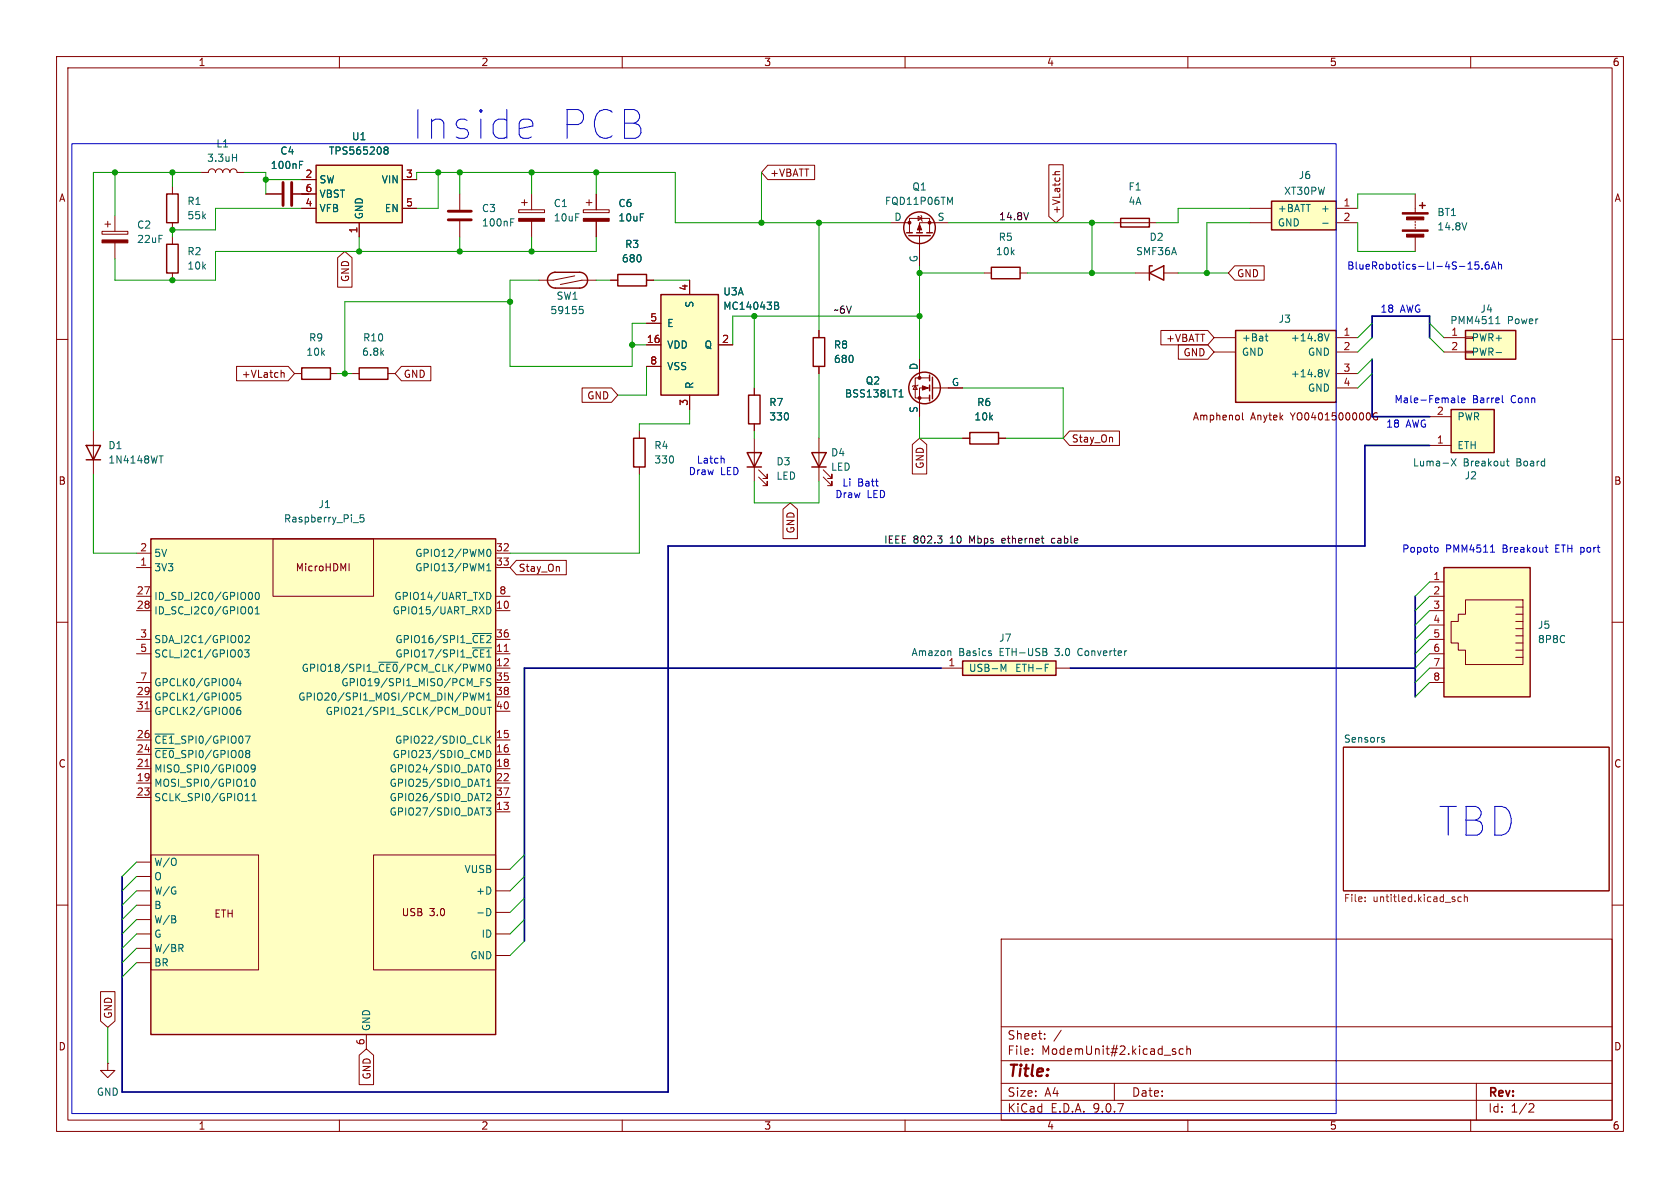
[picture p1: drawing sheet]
<svg xmlns="http://www.w3.org/2000/svg" width="297mm" height="210mm" viewBox="0 0 297 210" stroke-linecap="round" stroke-linejoin="round" font-family="sans-serif">
<g fill="none" stroke="#840000" stroke-width=".18">
<path d="M10 10h277v190h-277zM12 12h273v186h-273zM60 10v2M110 10v2M160 10v2M210 10v2M260 10v2M10 60h2M285 60h2M10 110h2M285 110h2M237.5 132.1h47v25.4h-47z"/>
<path d="M10 160h2M177 166h108v32h-108zM285 160h2M60 198v2M110 198v2M160 198v2M177 194.5h108M177 191.5h108M177 187.5h108M177 181.5h108M182.5 186.3v.1M182.5 185.5v.1"/>
<path d="M184.7 183.6v.1M184.7 182.8v.1M187.6 182.1l-1.3 2M197 191.5v3M207.5 185.9l.3 .1 .1 .2-.2 .2h-.3M207.5 185.4l.3 .1M209.2 185.5l-.5-.1-.2 .3v.4l.1 .2h.6M209.8 185.5l.2-.1 .4 .1 .1 .9M209.8 184.9v1.5M210 198v2M260 198v2M261 191.5v6.5"/>
<path d="M270.5 195.1l.5 .1 .2 .3-1 1.1h1"/>
</g>
<path d="M244.4 130.8h.3l.1 .2-.2 .2h-.2M244.4 130.4h.3" fill="none" stroke="#006464" stroke-width=".18"/>
<path d="M241.3 159.3v.1M241.3 158.6v.1M258.3 158.6l-.3-.1-.3 .3 .1 .5h.5M258.9 158.7l.2-.2 .3 .1v.8M258.9 158.1v1.3" fill="none" stroke="#725600" stroke-width=".18"/>
<path d="M170.2 116.8h16.5v2.6h-16.5z" fill="#ffffc2"/>
<path d="M98 48.1h4.5a1.4 1.4 0 0 1 1.4 1.4 1.4 1.4 0 0 1-1.4 1.4h-4.3a1.4 1.4 0 0 1-1.4-1.4 1.4 1.4 0 0 1 1.4-1.4M170.2 116.8h16.5v2.6h-16.5z" fill="none" stroke="#840000" stroke-width=".25"/>
<path d="M101.6 48.8l-3.8 .7h-2.6M105.4 49.5h-2.5l-3.8 .8M166.4 118.1h3.8M186.7 118.1h2.5M19 188v1.2h1.3l-1.3 1.3-1.2-1.3h1.2M19 188h.1" fill="none" stroke="#840000" stroke-width=".18"/>
<path d="M102.4 54.2h.7M102.6 54.7h.3l.2 .2v.4l-.5 .1M167.9 115l.2 .2v.7M175.1 115.5l.2 .2-.2 .2M175.1 115l.1 .1M177 117.4l.4 .9 .4-.9v1.3M184.8 118h.4M184.8 117.4h.6" fill="none" stroke="#006464" stroke-width=".18"/>
<path d="M26.7 95.3h60.9v87.6h-60.9z" fill="#ffffc2"/>
<g fill="none" stroke="#840000" stroke-width=".18">
<path d="M81.3 34.3v2.8M81.3 39.1v2.8M91.7 37.1h4.6v.5h-4.6zM92.2 35.8h1M92.7 35.3v1M94 34.3v2.8M94 39.1v2.8M196.8 39.4h7.7M107.9 49.5h1.3M114.3 49.5h1.3M174 48.3h1.3M180.3 48.3h1.3"/>
<path d="M200.7 48.3h2.5M205.7 48.3h2.6M16.5 76.2v7.6M170.2 77.5h1.2M176.5 77.5h1.3M24.1 97.8h2.6M48.3 95.3h17.7v10.1h-17.7zM61.7 99.6v1.3M87.6 97.8h2.6M24.1 100.3h2.6M24.1 105.4h2.6M24.1 108h2.6"/>
<path d="M24.1 113h2.6M24.1 115.6h2.6M60.7 100.5l.4-.9v1.3M87.6 100.3h2.6M87.6 105.4h2.6M87.6 108h2.6M87.6 113h2.6M87.6 115.6h2.6M87.6 118.1h2.6M24.1 120.7h2.6M24.1 123.2h2.6M24.1 125.7h2.6"/>
<path d="M24.1 130.8h2.6M24.1 133.4h2.6M24.1 135.9h2.6M24.1 138.4h2.6M87.6 120.7h2.6M87.6 123.2h2.6M87.6 125.7h2.6M87.6 130.8h2.6M87.6 133.4h2.6M87.6 135.9h2.6M87.6 138.4h2.6M24.1 141h2.6"/>
<path d="M24.1 157.5h2.6M24.1 152.4h2.6M24.1 154.9h2.6M26.7 151.1h19v20.4h-19zM66 151.1h21.6v20.4h-21.6zM87.6 141h2.6M87.6 143.5h2.6M87.6 153.7h2.6M87.6 157.5h2.6M24.1 165.1h2.6M24.1 160h2.6M24.1 162.6h2.6"/>
<path d="M24.1 167.6h2.6M24.1 170.2h2.6M74.5 161.3v.4M78.3 160.6a.79 .79 0 0 1 0 1.3M87.6 161.3h2.6M87.6 165.1h2.6M87.6 168.9h2.6M64.8 182.9v2.5"/>
</g>
<path d="M198.1 38.6h5.1v1.5h-5.1zM109.2 48.5h5.1v2h-5.1zM175.3 47.2h5v2.1h-5zM203.2 48.3l2.5-1.3v2.5zM203.7 47h-.5v2.5M15.2 78.7h2.6l-1.3 2.6zM171.4 76.5h5.1v2h-5.1zM15.2 81.3h2.6M26.7 95.3h60.9v87.6h-60.9z" fill="none" stroke="#840000" stroke-width=".25"/>
<g fill="none" stroke="#006464" stroke-width=".18">
<path d="M90.3 39.3h.4M90.3 38.7h.6M28.1 80.6h.7M62.4 92.4h1M64.3 91h-.6l-.1 .6 .2-.1h.4l.2 .2-.1 .5-.2 .1-.5-.1M86.2 97.2l.2-.1a.68 .68 0 0 1 .4 .6 .68 .68 0 0 1-.4 .7l-.2-.2-.1-.3zM42.2 119.9l-.3 .9h.7M42.8 115.1v.8M43.2 114.9h.8l-.4 .5 .4 .1v.5l-.2 .1-.6-.1M43.4 112.5l.4-.2 .3 .4-.8 .9h.8M44.2 107.3a.68 .68 0 0 1 .5 .6 .68 .68 0 0 1-.5 .6M44.5 104.8l.1 .4-.1 .7"/>
<path d="M45.1 108.5h.7M45.1 107.6l.4-.3v1.2M45.2 104.8l.2-.1a.68 .68 0 0 1 .5 .7 .68 .68 0 0 1-.5 .6l-.2-.1-.1-.4zM66.9 117.1h3.4M83.5 112h3.4M83.5 114.5h3.4M85.6 120h-.6v1.2M86.1 107.3a.64 .64 0 0 1 .7 .6 .64 .64 0 0 1-.7 .6M86.1 100.9h.7M86.1 100l.3-.4v1.3M86.2 117.5l.2-.1a.68 .68 0 0 1 .4 .7 .68 .68 0 0 1-.4 .6l-.2-.1-.1-.4zM86.4 104.7a.68 .68 0 0 1 .4 .7 .68 .68 0 0 1-.4 .6"/>
<path d="M27.4 129.8h3.4M27.4 132.3h3.4M42.5 125l-.4 .1a.86 .86 0 0 0 0 1.2l.4-.1 .1-.4-.3-.3h-.2l-.2 .3M42.5 120.4v.8M42.5 122.5h-.6v.6l.1-.1h.5l.1 .2-.1 .4-.2 .2-.4-.2M44.5 137.9l.2-.2a.68 .68 0 0 1 .4 .7 .68 .68 0 0 1-.4 .6l-.2-.1-.1-.4zM45.1 135.7l-.2 .3h-.3l-.2-.3 .1-.4 .4-.1 .2 .1a.84 .84 0 0 1-.3 1.2h-.3M83.1 122.5l.3 1.3 .2-.9 .3 .9 .3-1.3M83.8 121.4h.9M84.7 123.8v-1.3l.4 .9 .4-.9v1.3M85 120.6h.4M85 125v1.1l.3 .2 .3-.1 .2-.1v-1.1"/>
<path d="M86.1 132.7a.64 .64 0 0 1 .7 .6 .64 .64 0 0 1-.7 .6M86.1 130.1v1.3M86.1 122.9l.3-.4v1.3M86.1 138.1l.3-.4v1.3M86.1 123.8h.7M86.1 139h.7M86.2 135.3l.2-.1a.68 .68 0 0 1 .4 .6 .68 .68 0 0 1-.4 .7l-.2-.2-.1-.3zM86.2 125h.7M86.2 130.7l.6 .7M86.5 125v1.3M86.8 130.1l-.7 .7M86.8 120h-.5l-.2 .1v.3l.6 .3 .1 .3-.3 .2h-.4"/>
<path d="M43.4 141.5h.7M44.6 141.5h.7M44.6 140.6l.3-.3v1.2M86 142.8h.8l-.4 .5 .3 .1v.6l-.2 .1-.5-.1M86.1 140.4l.4-.1 .3 .3-.8 .9h.8M31 162.6v.4M31.9 167.6l.5 .6M32.3 167.1v.4M86.4 160.6a.68 .68 0 0 1 .4 .6 .68 .68 0 0 1-.4 .7"/>
</g>
<path d="M89.1 115.2h.8M25.6 125.3h.8M25.6 135.5h.8" fill="none" stroke="#a90000" stroke-width=".18"/>
<path d="M79.2 37.3h4.1M79.2 38.9h4.1" fill="none" stroke="#840000" stroke-width=".51"/>
<path d="M91.7 38.6h4.6v.5h-4.6z" fill="#840000" stroke="#840000" stroke-width=".18"/>
<path d="M116.8 52.1h10.2v17.8h-10.2z" fill="#ffffc2"/>
<path d="M29.5 34.3h2v5.1h-2zM29.5 43.2h2v5.1h-2zM116.8 52.1h10.2v17.8h-10.2z" fill="none" stroke="#840000" stroke-width=".25"/>
<path d="M30.5 33v1.3M30.5 39.4v1.2M30.5 41.9v1.3M30.5 48.3v1.2M114.3 57.2h2.5M121.9 49.5v2.6M114.3 61h2.5M114.3 64.8h2.5M121.9 69.9v2.5M127 61h2.5" fill="none" stroke="#840000" stroke-width=".18"/>
<path d="M136.9 53.4l.6 .1 .1 .3-.2 .2M136.9 54h.5M137.4 54l.3 .3-.1 .3-.7 .1" fill="none" stroke="#006464" stroke-width=".18"/>
<path d="M255.3 100.3h15.2v22.9h-15.2z" fill="#ffffc2"/>
<g fill="none" stroke="#840000" stroke-width=".18">
<path d="M18.5 39.6h1.1M19 39.1v1M20.3 38.1v2.8M18 40.9h4.6v.5h-4.6zM20.3 42.9v2.8M113 76.2v1.3M113 82.6v1.2M252.7 118.1h2.6M252.7 115.6h2.6M252.7 113h2.6M252.7 110.5h2.6M252.7 108h2.6"/>
<path d="M252.7 105.4h2.6M252.7 102.9h2.6M259.1 106h10.1v11.5h-10.1v-2.6h-1.3v-1.2h-1.3v-3.8h1.3v-1.3h1.3zM268 112.4h1.2M268 111.1h1.2M268 109.9h1.2M268 108.6h1.2M268 107.3h1.2M268 113.7h1.2M268 116.2h1.2M268 114.9h1.2M252.7 120.7h2.6"/>
</g>
<path d="M112 77.5h2v5.1h-2zM255.3 100.3h15.2v22.9h-15.2z" fill="none" stroke="#840000" stroke-width=".25"/>
<path d="M18 42.4h4.6v.5h-4.6z" fill="#840000" stroke="#840000" stroke-width=".18"/>
<path d="M259.1 58.4h8.9v5.1h-8.9z" fill="#ffffc2"/>
<path d="M259.1 58.4h8.9v5.1h-8.9z" fill="none" stroke="#840000" stroke-width=".25"/>
<path d="M255.3 59.7h3.8M259.1 59.6h1.2v.2h-1.2zM255.3 62.2h3.8M259.1 62.1h1.2v.3h-1.2z" fill="none" stroke="#840000" stroke-width=".18"/>
<path d="M264.4 57.2h.8M264.6 56.3l.2-.3v1.2M264.5 62.3h1" fill="none" stroke="#006464" stroke-width=".18"/>
<path d="M55.9 29.2h15.2v10.2h-15.2z" fill="#ffffc2"/>
<path d="M55.9 29.2h15.2v10.2h-15.2zM132.1 80h2.5l-1.3 2.6zM132.1 82.6h2.5M143.5 80h2.5l-1.2 2.6zM143.5 82.6h2.5" fill="none" stroke="#840000" stroke-width=".25"/>
<path d="M53.3 31.8h2.6M53.3 36.8h2.6M53.3 34.3h2.6M63.5 39.4v2.5M71.1 31.8h2.6M71.1 36.8h2.6M133.3 77.5v7.6M144.8 77.5v7.6M134.1 84.3l1.5 1.6v-.8v.8h-.7M134.1 83.1l1.5 1.5v-.8v.8h-.7M145.5 84.3l1.6 1.6v-.8v.8h-.8M145.5 83.1l1.6 1.5v-.8v.8h-.8" fill="none" stroke="#840000" stroke-width=".18"/>
<path d="M67.9 26.3l.2 .2M67.9 26.2l.2-.2h.4l.1 .3-.2 .2M68.1 26.5h.3M68.1 26.5l-.2 .3M68.4 26.5l.2 .3-.1 .3-.4 .1-.2-.2" fill="none" stroke="#006464" stroke-width=".18"/>
<path d="M256.5 72.4h7.7v7.6h-7.7z" fill="#ffffc2"/>
<g fill="none" stroke="#840000" stroke-width=".25">
<path d="M143.8 59.7h2v5.1h-2zM160.3 41.1h1M160.7 41.7h3.8M162.1 41.1h1M163.8 41.1h1M53.3 65h5.1v2.1h-5.1zM63.5 65h5.1v2.1h-5.1zM132.3 69.9h2.1v5h-2.1zM164.3 66.3v1M164.3 68.1v1M164.3 69.9v1M164.8 66.7v3.8"/>
<path d="M256.5 72.4h7.7v7.6h-7.7z"/>
<circle cx="162.6" cy="40.3" r="2.79"/>
<circle cx="163.4" cy="68.6" r="2.79"/>
</g>
<g fill="none" stroke="#840000" stroke-width=".18">
<path d="M157.5 39.4h3.3M162.3 38.2l.6 .4-.6 .4zM162.8 38.1l.1 .1v.8l.2 .1M167.6 39.4h-5v1.7M144.8 58.4v1.3M160.8 41.1v-2.5h3.5v2.5M162.6 41.7v5.3M52.1 66h1.2M58.4 66h1.3M62.2 66h1.3M68.6 66h1.2M133.3 68.6v1.3"/>
<path d="M133.3 74.9v1.3M144.8 64.8v1.2M161.8 68.2l.4 .6h-.8zM162.3 68.1l-.1 .1h-.8l-.1 .1M162.6 63.5v3.3M164.3 66.8h-2.5v3.6h2.5M164.3 68.6h-1.7v5.1M164.8 68.6h5.4M252.7 78.7h3.8M252.7 73.7h3.8"/>
</g>
<path d="M167.9 35.8l.5-.9v1.2M158.9 70.2h.8M159.1 69.2l.2-.3v1.3M256.6 81.1l.8 1.3M257.4 81.1l-.8 1.3M266.3 81.5h.5M266.5 81.1v1.1l.3 .2" fill="none" stroke="#006464" stroke-width=".18"/>
<g fill="#840000" stroke="#840000" stroke-width=".18">
<path d="M163.1 68.2l1 .4-1 .4z"/>
<path d="M162.6 39.6l.3 1h-.7z"/>
<circle cx="162.6" cy="66.8" r=".25"/>
<circle cx="162.6" cy="70.4" r=".25"/>
<circle cx="160.8" cy="39.4" r=".25"/>
<circle cx="164.3" cy="39.4" r=".25"/>
</g>
<path d="M218.4 58.4h17.8v12.7h-17.8z" fill="#ffffc2"/>
<path d="M218.4 58.4h17.8v12.7h-17.8z" fill="none" stroke="#840000" stroke-width=".25"/>
<path d="M214.6 59.7h3.8M236.2 59.7h3.8M214.6 62.2h3.8M219.6 73v1.1l.2 .1M236.2 62.2h3.8M236.2 66h3.8M236.2 68.6h3.8M243.5 73a.59 .59 0 0 0-.8 .6 .59 .59 0 0 0 .8 .6v-.5h-.2" fill="none" stroke="#840000" stroke-width=".18"/>
<path d="M223.7 59.4h.5M223.8 59v1.1l.4 .2M234.1 59l.5 1.3 .4-1.3M234.1 65.3l.5 1.3 .4-1.3" fill="none" stroke="#006464" stroke-width=".18"/>
<path d="M224.8 35.6h11.4v5h-11.4z" fill="#ffffc2"/>
<path d="M224.8 35.6h11.4v5h-11.4zM251 36.3h1M251.5 35.8v1" fill="none" stroke="#840000" stroke-width=".25"/>
<g fill="none" stroke="#840000" stroke-width=".18">
<path d="M35.6 30.5h1.2a.64 .64 0 0 1 .7-.7 .64 .64 0 0 1 .6 .7 .64 .64 0 0 1 .6-.7 .64 .64 0 0 1 .7 .7 .64 .64 0 0 1 .6-.7 .64 .64 0 0 1 .6 .7 .64 .64 0 0 1 .7-.7 .64 .64 0 0 1 .6 .7h1.3M47 34.3h2.8M51.8 34.3h4.1M53.3 36.8h2.6M53.3 31.8h2.6M63.5 39.4v2.5M71.1 36.8h2.6M71.1 31.8h2.6M103.1 37.1h4.6v.5h-4.6zM103.6 35.8h1M104.1 35.3v1M105.4 34.3v2.8"/>
<path d="M105.4 39.1v2.8M135.7 29.2h8.3v2.6h-8.3l-1.1-1.3zM185.4 29.1h2.6v9.2l-1.3 1.1-1.3-1.1zM186.1 30.9h1.3M187.4 30.3l-.8 .1-.1 .3 .1 .2M221 36.8h3.8M221 39.4h3.8M236.2 36.8h3.8M236.2 39.4h3.8M250.2 34.3v3.3M250.2 39.1v.3M250.2 39.6v.3"/>
<path d="M59.7 45.6l1.3-1.1 1.2 1.1v5.2h-2.5zM107.9 49.5h1.3M114.3 49.5h1.3M114.3 57.2h2.5M121.9 49.5v2.6M144.8 58.4v1.3M205.2 58.4h8.3l1.1 1.3-1.1 1.3h-8.3zM218.3 47h5.2v2.5h-5.2l-1.1-1.2zM250.2 40.1v.3M250.2 41.9v2.6M41.8 64.8h9.2l1.1 1.2-1.1 1.3h-9.2zM49.7 65.4v1.3"/>
<path d="M49.7 66l.2-.1h.3v.8M71 64.8h5.2v2.5h-5.2l-1.2-1.3zM102.9 68.6h5.2l1.1 1.3-1.1 1.2h-5.2zM114.3 61h2.5M114.3 64.8h2.5M121.9 69.9v2.5M127 61h2.5M133.3 68.6v1.3M133.3 74.9v1.3M144.8 64.8v1.2M161.3 78.6l1.3-1.1 1.2 1.1v5.2h-2.5zM162.6 63.5v2.5"/>
<path d="M162.6 71.1v2.6M167.6 68.6h2.6M170.2 77.5h1.2M176.5 77.5h1.3M189.1 76.2h8.8v2.5h-8.8l-1.1-1.2zM208.3 61h5.2l1.1 1.2-1.1 1.3h-5.2zM91.3 99.1h8.8v2.5h-8.8l-1.1-1.3zM138.4 90l1.3-1.1 1.3 1.1v5.2h-2.6zM17.8 175.3h2.5v5.2l-1.3 1.1-1.2-1.1zM63.5 186.5l1.3-1.1 1.2 1.1v5.2h-2.5z"/>
</g>
<g fill="none" stroke="#006464" stroke-width=".18">
<path d="M41.1 27.9h.7M41.8 27.2v1.3M52.9 29.1h.5M52.9 28.5h.7M67.9 26.3l.2 .2M67.9 26.2l.2-.2h.4l.1 .3-.2 .2M68.1 26.5h.3M68.1 26.5l-.2 .3M68.4 26.5l.2 .3-.1 .3-.4 .1-.2-.2M233.8 39.5h1M259.3 39.4l-.4 1.2M136.9 53.4l.6 .1 .1 .3-.2 .2"/>
<path d="M136.9 54h.5M137.4 54l.3 .3-.1 .3-.7 .1M158.9 70.2h.8M159.1 69.2l.2-.3v1.3"/>
</g>
<g fill="#840000" stroke="#840000" stroke-width=".18">
<path d="M103.1 38.6h4.6v.5h-4.6z"/>
<path d="M247.9 37.6h4.6v.2h-4.6z"/>
<path d="M247.9 40.6h4.6v.3h-4.6z"/>
<path d="M248.7 38.4h3v.5h-3z"/>
<path d="M248.7 41.4h3v.5h-3z"/>
</g>
<path d="M50 32.3v4M51.6 32.3v4" fill="none" stroke="#840000" stroke-width=".51"/>
<path d="M181.8 37.6l-.4 1.3M165.7 94.7h.8l-.4 .5M166.4 95.3l.1 .2-.1 .4M186.1 95.2l-.2 .2v.4l.2 .2" fill="none" stroke="#0f0f0f" stroke-width=".18"/>
<path d="M242.6 59.7v-3.8h10.1v3.8M242.6 63.5v10.2h10.1M252.7 78.7h-11.4v17.8h-123.2v96.5h-96.5v-38.1M166.4 118.1h-73.7v48.3M189.2 118.1h61M250.2 105.4v17.8" fill="none" stroke="#000084" stroke-width=".3"/>
<g fill="none" stroke="#009600" stroke-width=".18">
<path d="M20.3 30.5v7.6M30.5 30.5v2.5M35.6 30.5h-19.1v45.7M43.2 30.5h3.8v3.8M47 31.8h6.3M53.3 34.3h1.3M53.3 36.8h-15.2v3.8h-7.6v1.3M73.7 31.8v-1.3h45.7v8.9h38.1M77.5 30.5v6.3h-3.8M81.3 30.5v3.8M94 30.5v3.8M105.4 30.5v3.8"/>
<path d="M134.6 30.5v8.9M144.8 39.4v19M167.6 39.4h29.2M193 39.4v8.9M221 36.8h-12.7v2.6h-3.8M221 39.4h-7.6v8.9M240 39.4v5.1h10.2M250.2 34.3h-10.2v2.5M63.5 41.9v2.6M81.3 41.9v2.6M90.2 53.3h-29.2v12.7M94 41.9v2.6"/>
<path d="M95.2 49.5h-5v15.3h21.6v-7.6h2.5M105.4 41.9v2.6h-67.3v5h-17.8v-3.8M105.4 49.5h2.5M115.6 49.5h6.3M133.3 55.9v12.7M162.6 55.9h-33.1v5.1M162.6 48.3h11.4M162.6 47v16.5M181.6 48.3h19.1M208.3 48.3h8.9M242.6 59.7l-2.6 2.5M242.6 57.2l-2.6 2.5"/>
<path d="M252.7 57.2l2.6 2.5M252.7 59.7l2.6 2.5M59.7 66h2.5M111.8 61h2.5M114.3 64.8v5.1h-5.1M121.9 72.4v2.5h-8.9v1.3M133.3 76.2v1.3M144.8 66v11.5M162.6 73.7v3.8h7.6M170.2 68.6h17.8v8.9h-10.2M242.6 66l-2.6 2.6M242.6 63.5l-2.6 2.5"/>
<path d="M16.5 83.8v14h7.6M113 83.8v14h-22.8M133.3 85.1v3.8h11.5v-3.8M252.7 118.1l-2.5 2.6M252.7 102.9l-2.5 2.5M252.7 108l-2.5 2.5M252.7 105.4l-2.5 2.6M252.7 110.5l-2.5 2.5M252.7 115.6l-2.5 2.5M252.7 113l-2.5 2.6M252.7 120.7l-2.5 2.5M24.1 152.4l-2.5 2.5"/>
<path d="M24.1 157.5l-2.5 2.5M24.1 154.9l-2.5 2.6M92.7 151.1l-2.5 2.6M92.7 154.9l-2.5 2.6M92.7 158.8l-2.5 2.5M24.1 170.2l-2.5 2.5M24.1 160l-2.5 2.6M24.1 167.6l-2.5 2.6M24.1 165.1l-2.5 2.5M24.1 162.6l-2.5 2.5M92.7 166.4l-2.5 2.5M92.7 162.6l-2.5 2.5"/>
<path d="M19 181.6v6.4"/>
</g>
<g fill="none" stroke="#0000c2" stroke-width=".18">
<path d="M12.7 25.4h223.5v171.5h-223.5zM94 21.3l.2 .5v.5l-2.4 .5M259.5 47.6h.8M261.4 46.3h-.6l-.1 .6 .2-.1h.4l.2 .2-.1 .5-.2 .1-.5-.1M262 47.5v.1M263.2 46.3l-.4 .1a.86 .86 0 0 0 0 1.2l.4-.1 .1-.5-.3-.2h-.3l-.1 .2M263.6 47.6l.5-1.3 .4 1.3M263.8 47.2h.6M264.9 46.3v1.3M264.9 46.8l.2-.1 .3 .1 .1 .8M257.8 69.9v1.1l.2 .2M258.4 70.8l.6-.1-.1-.3-.3-.1-.2 .2v.6h.5"/>
<path d="M265.6 69.9v1.1l.2 .2M127.8 81l.2 .2v.7M253.8 96.8h.3l.1 .2v.5l-.4 .1M263.5 97.6h.7M273.2 96.8h.5M273.4 97.4l.3 .2"/>
</g>
<g fill="#009600" stroke="#009600" stroke-width=".18">
<circle cx="30.5" cy="49.5" r=".46"/>
<circle cx="30.5" cy="40.6" r=".46"/>
<circle cx="20.3" cy="30.5" r=".46"/>
<circle cx="30.5" cy="30.5" r=".46"/>
<circle cx="144.8" cy="39.4" r=".46"/>
<circle cx="162.6" cy="55.9" r=".46"/>
<circle cx="193" cy="39.4" r=".46"/>
<circle cx="213.4" cy="48.3" r=".46"/>
<circle cx="162.6" cy="48.3" r=".46"/>
<circle cx="193" cy="48.3" r=".46"/>
<circle cx="133.3" cy="55.9" r=".46"/>
<circle cx="134.6" cy="39.4" r=".46"/>
<circle cx="105.4" cy="30.5" r=".46"/>
<circle cx="94" cy="30.5" r=".46"/>
<circle cx="90.2" cy="53.3" r=".46"/>
<circle cx="111.8" cy="61" r=".46"/>
<circle cx="94" cy="44.5" r=".46"/>
<circle cx="61" cy="66" r=".46"/>
<circle cx="81.3" cy="44.5" r=".46"/>
<circle cx="77.5" cy="30.5" r=".46"/>
<circle cx="81.3" cy="30.5" r=".46"/>
<circle cx="47" cy="31.8" r=".46"/>
<circle cx="63.5" cy="44.5" r=".46"/>
</g>
<g font-size="7.1" fill="#0000c2">
<text x="72.9" y="24.9">Inside</text>
<text x="98.8" y="24.9">PCB</text>
<text x="254.4" y="148.1">TBD</text>
</g>
<text font-size="2.8" fill="#840000" x="178" y="190.9">Title:</text>
<g font-size="2.1" fill="#840000">
<text x="178" y="184">Sheet:</text>
<text x="178" y="186.7">File:</text>
<text x="184.1" y="186.7">ModemUnit#2.kicad_sch</text>
<text x="178" y="196.9">KiCad</text>
<text x="178" y="194.1">Size:</text>
<text x="184.7" y="194.1">A4</text>
<text x="185.7" y="196.9">E.D.A.</text>
<text x="193.3" y="196.9">9.0.7</text>
<text x="200" y="194.1">Date:</text>
<text x="263" y="194.3">Rev:</text>
<text x="263" y="196.9">Id:</text>
<text x="267.1" y="196.9">1/2</text>
</g>
<g font-size="1.8" fill="#840000">
<text x="35" y="11.9">1</text>
<text x="85" y="11.9">2</text>
<text x="135" y="11.9">3</text>
<text x="185" y="11.9">4</text>
<text x="235" y="11.9">5</text>
<text x="285" y="11.9">6</text>
<text x="10.3" y="35.9">A</text>
<text x="136" y="31.4">+VBATT</text>
<text x="285.3" y="35.9">A</text>
<text x="187.6" y="37.9" transform="rotate(-90 187.6 37.9)">+VLatch</text>
<text x="61.9" y="50" transform="rotate(-90 61.9 50)">GND</text>
<text x="218.6" y="49.2">GND</text>
<text x="206" y="60.6">+VBATT</text>
<text x="209.1" y="63.2">GND</text>
<text x="42.6" y="67">+VLatch</text>
<text x="71.3" y="67">GND</text>
<text x="103.7" y="70.8">GND</text>
<text x="210.8" y="74.5">Amphenol</text>
<text x="221.1" y="74.5">Anytek</text>
<text x="228.3" y="74.5">YO0401500000G</text>
<text x="163.5" y="83" transform="rotate(-90 163.5 83)">GND</text>
<text x="189.4" y="78.4">Stay_On</text>
<text x="10.3" y="85.9">B</text>
<text x="285.3" y="85.9">B</text>
<text x="140.7" y="94.4" transform="rotate(-90 140.7 94.4)">GND</text>
<text x="51.6" y="101.2">MicroHDMI</text>
<text x="91.6" y="101.3">Stay_On</text>
<text x="10.3" y="135.9">C</text>
<text x="285.3" y="135.9">C</text>
<text x="37.3" y="162.4">ETH</text>
<text x="70.4" y="162.2">USB</text>
<text x="75.4" y="162.2">3.0</text>
<text x="10.3" y="185.9">D</text>
<text x="20" y="180.2" transform="rotate(-90 20 180.2)">GND</text>
<text x="285.3" y="185.9">D</text>
<text x="65.7" y="190.9" transform="rotate(-90 65.7 190.9)">GND</text>
<text x="35" y="199.9">1</text>
<text x="85" y="199.9">2</text>
<text x="135" y="199.9">3</text>
<text x="185" y="199.9">4</text>
<text x="235" y="199.9">5</text>
<text x="285" y="199.9">6</text>
</g>
<g font-size="1.8" fill="#006464">
<text x="36.5" y="28.8">3.3uH</text>
<text x="38.1" y="26.3">L1</text>
<text x="49.5" y="27.5">C4</text>
<text x="58" y="27.5">TPS565208</text>
<text x="62.1" y="25">U1</text>
<text x="47.8" y="30.1">100nF</text>
<text x="56.4" y="32.6">SW</text>
<text x="56.4" y="35.2">VBST</text>
<text x="67.4" y="32.6">VIN</text>
<text x="161.2" y="33.9">Q1</text>
<text x="199.4" y="33.9">F1</text>
<text x="226.9" y="34.6">XT30PW</text>
<text x="229.5" y="31.9">J6</text>
<text x="24.1" y="40.6">C2</text>
<text x="33" y="36.4">R1</text>
<text x="33" y="39">55k</text>
<text x="56.4" y="37.7">VFB</text>
<text x="64.4" y="38.9" transform="rotate(-90 64.4 38.9)">GND</text>
<text x="67.9" y="37.7">EN</text>
<text x="85.1" y="37.7">C3</text>
<text x="85.1" y="40.2">100nF</text>
<text x="97.8" y="36.8">C1</text>
<text x="97.8" y="39.3">10uF</text>
<text x="109.2" y="36.8">C6</text>
<text x="109.2" y="39.3">10uF</text>
<text x="156.4" y="36.4">FQD11P06TM</text>
<text x="158" y="39.1">D</text>
<text x="165.7" y="39.1">S</text>
<text x="199.4" y="36.4">4A</text>
<text x="225.8" y="37.7">+BATT</text>
<text x="225.8" y="40.2">GND</text>
<text x="233.4" y="37.7">+</text>
<text x="254" y="38.4">BT1</text>
<text x="254" y="40.9">14.8V</text>
<text x="24.1" y="43.2">22uF</text>
<text x="33" y="45.3">R2</text>
<text x="33" y="47.9">10k</text>
<text x="109.8" y="46.6">680</text>
<text x="110.4" y="44">R3</text>
<text x="162.3" y="46.5" transform="rotate(-90 162.3 46.5)">G</text>
<text x="176" y="45.3">10k</text>
<text x="176.5" y="42.8">R5</text>
<text x="200.7" y="45.3">SMF36A</text>
<text x="203.1" y="42.8">D2</text>
<text x="98.3" y="53.2">SW1</text>
<text x="127.8" y="52.4">U3A</text>
<text x="97.2" y="55.7">59155</text>
<text x="117.9" y="58">E</text>
<text x="122.8" y="54.5" transform="rotate(-90 122.8 54.5)">S</text>
<text x="127.8" y="55">MC14043B</text>
<text x="226" y="57.3">J3</text>
<text x="256.3" y="57.5">PMM4511</text>
<text x="261.6" y="55.5">J4</text>
<text x="266.5" y="57.5">Power</text>
<text x="54.1" y="63.1">10k</text>
<text x="54.5" y="60.6">R9</text>
<text x="63.9" y="63.1">6.8k</text>
<text x="64.1" y="60.6">R10</text>
<text x="117.9" y="61.8">VDD</text>
<text x="117.9" y="65.6">VSS</text>
<text x="124.5" y="61.8">Q</text>
<text x="147.3" y="61.8">R8</text>
<text x="147.3" y="64.4">680</text>
<text x="162.3" y="65.5" transform="rotate(-90 162.3 65.5)">D</text>
<text x="219.5" y="60.6">+Bat</text>
<text x="219.5" y="63.1">GND</text>
<text x="228.1" y="60.6">+14.8V</text>
<text x="231.1" y="63.1">GND</text>
<text x="260.1" y="60.6">PWR+</text>
<text x="260.1" y="63.1">PWR-</text>
<text x="122.8" y="68.8" transform="rotate(-90 122.8 68.8)">R</text>
<text x="135.9" y="72">R7</text>
<text x="149.3" y="70.5">BSS138LT1</text>
<text x="152.9" y="68.2">Q2</text>
<text x="168.2" y="68.3">G</text>
<text x="172.6" y="72">R6</text>
<text x="228.1" y="66.9">+14.8V</text>
<text x="231.1" y="69.4">GND</text>
<text x="135.9" y="74.5">330</text>
<text x="162.3" y="73.1" transform="rotate(-90 162.3 73.1)">S</text>
<text x="172.2" y="74.5">10k</text>
<text x="257.6" y="74.5">PWR</text>
<text x="19.1" y="79.6">D1</text>
<text x="19.1" y="82.1">1N4148WT</text>
<text x="115.6" y="79.6">R4</text>
<text x="115.6" y="82.1">330</text>
<text x="137.2" y="82.5">D3</text>
<text x="146.8" y="80.9">D4</text>
<text x="146.8" y="83.4">LED</text>
<text x="249.7" y="82.7">Luma-X</text>
<text x="257.6" y="79.6">ETH</text>
<text x="258.7" y="82.7">Breakout</text>
<text x="268.2" y="82.7">Board</text>
<text x="137.2" y="85">LED</text>
<text x="258.8" y="84.9">J2</text>
<text x="50.1" y="92.6">Raspberry_Pi_5</text>
<text x="56.2" y="90">J1</text>
<text x="27.2" y="98.7">5V</text>
<text x="27.2" y="101.2">3V3</text>
<text x="73.3" y="98.7">GPIO12/PWM0</text>
<text x="73.3" y="101.2">GPIO13/PWM1</text>
<text x="27.2" y="106.3">ID_SD_I2C0/GPIO00</text>
<text x="69.6" y="106.3">GPIO14/UART_TXD</text>
<text x="27.2" y="108.8">ID_SC_I2C0/GPIO01</text>
<text x="27.2" y="113.9">SDA_I2C1/GPIO02</text>
<text x="69.3" y="108.8">GPIO15/UART_RXD</text>
<text x="69.8" y="113.9">GPIO16/SPI1_~{CE2}</text>
<text x="176.5" y="113.6">J7</text>
<text x="271.8" y="111.4">J5</text>
<text x="271.8" y="113.9">8P8C</text>
<text x="27.2" y="116.4">SCL_I2C1/GPIO03</text>
<text x="53.2" y="119">GPIO18/SPI1_~{CE0}/PCM_CLK/PWM0</text>
<text x="69.8" y="116.4">GPIO17/SPI1_~{CE1}</text>
<text x="161" y="116.2">Amazon</text>
<text x="169.5" y="116.2">Basics</text>
<text x="171.2" y="119">USB-M</text>
<text x="176.8" y="116.2">ETH-USB</text>
<text x="179.4" y="119">ETH-F</text>
<text x="186.8" y="116.2">3.0</text>
<text x="191" y="116.2">Converter</text>
<text x="27.2" y="121.5">GPCLK0/GPIO04</text>
<text x="27.2" y="124.1">GPCLK1/GPIO05</text>
<text x="52.6" y="124.1">GPIO20/SPI1_MOSI/PCM_DIN/PWM1</text>
<text x="60.2" y="121.5">GPIO19/SPI1_MISO/PCM_FS</text>
<text x="27.2" y="126.6">GPCLK2/GPIO06</text>
<text x="27.2" y="131.7">~{CE1}_SPI0/GPIO07</text>
<text x="57.5" y="126.6">GPIO21/SPI1_SCLK/PCM_DOUT</text>
<text x="69.7" y="131.7">GPIO22/SDIO_CLK</text>
<text x="237.5" y="131.4">Sensors</text>
<text x="27.2" y="134.2">~{CE0}_SPI0/GPIO08</text>
<text x="27.2" y="136.8">MISO_SPI0/GPIO09</text>
<text x="68.8" y="136.8">GPIO24/SDIO_DAT0</text>
<text x="69.3" y="134.2">GPIO23/SDIO_CMD</text>
<text x="27.2" y="139.3">MOSI_SPI0/GPIO10</text>
<text x="27.2" y="141.8">SCLK_SPI0/GPIO11</text>
<text x="68.8" y="139.3">GPIO25/SDIO_DAT1</text>
<text x="68.8" y="141.8">GPIO26/SDIO_DAT2</text>
<text x="68.8" y="144.4">GPIO27/SDIO_DAT3</text>
<text x="27.2" y="153.3">W/O</text>
<text x="27.2" y="155.8">O</text>
<text x="82" y="154.5">VUSB</text>
<text x="27.2" y="158.3">W/G</text>
<text x="27.2" y="160.9">B</text>
<text x="84.1" y="158.3">+D</text>
<text x="27.2" y="163.4">W/B</text>
<text x="27.2" y="166">G</text>
<text x="84.1" y="162.2">-D</text>
<text x="85" y="166">ID</text>
<text x="27.2" y="168.5">W/BR</text>
<text x="27.2" y="171">BR</text>
<text x="83" y="169.8">GND</text>
<text x="65.6" y="182.4" transform="rotate(-90 65.6 182.4)">GND</text>
<text x="17" y="193.9">GND</text>
</g>
<g font-size="1.8" fill="#a90000">
<text x="53.9" y="31.5">2</text>
<text x="53.9" y="34">6</text>
<text x="71.7" y="31.5">3</text>
<text x="53.9" y="36.6">4</text>
<text x="63.2" y="41.3" transform="rotate(-90 63.2 41.3)">1</text>
<text x="71.7" y="36.6">5</text>
<text x="237.4" y="36.6">1</text>
<text x="237.4" y="39.1">2</text>
<text x="121.7" y="51.5" transform="rotate(-90 121.7 51.5)">4</text>
<text x="114.9" y="56.9">5</text>
<text x="237.4" y="59.4">1</text>
<text x="256.5" y="59.4">1</text>
<text x="114.3" y="60.7">16</text>
<text x="114.9" y="64.5">8</text>
<text x="127.6" y="60.7">2</text>
<text x="237.4" y="62">2</text>
<text x="237.4" y="65.8">3</text>
<text x="256.5" y="62">2</text>
<text x="121.7" y="71.8" transform="rotate(-90 121.7 71.8)">3</text>
<text x="237.4" y="68.3">4</text>
<text x="253.9" y="73.4">2</text>
<text x="253.9" y="78.5">1</text>
<text x="24.7" y="97.5">2</text>
<text x="24.7" y="100.1">1</text>
<text x="87.6" y="97.5">32</text>
<text x="87.6" y="100.1">33</text>
<text x="24.1" y="105.2">27</text>
<text x="24.1" y="107.7">28</text>
<text x="87.6" y="107.7">10</text>
<text x="88.2" y="105.2">8</text>
<text x="253.3" y="107.7">3</text>
<text x="253.3" y="105.2">2</text>
<text x="253.3" y="102.6">1</text>
<text x="24.7" y="112.8">3</text>
<text x="87.6" y="112.8">36</text>
<text x="253.3" y="112.8">5</text>
<text x="253.3" y="110.2">4</text>
<text x="24.7" y="115.3">5</text>
<text x="87.6" y="115.3">11</text>
<text x="87.6" y="117.9">12</text>
<text x="167.6" y="117.9">1</text>
<text x="253.3" y="117.9">7</text>
<text x="253.3" y="115.3">6</text>
<text x="24.1" y="122.9">29</text>
<text x="24.1" y="125.5">31</text>
<text x="24.7" y="120.4">7</text>
<text x="87.6" y="120.4">35</text>
<text x="87.6" y="122.9">38</text>
<text x="87.6" y="125.5">40</text>
<text x="253.3" y="120.4">8</text>
<text x="24.1" y="130.6">26</text>
<text x="87.6" y="130.6">15</text>
<text x="24.1" y="133.1">24</text>
<text x="24.1" y="135.6">21</text>
<text x="87.6" y="133.1">16</text>
<text x="87.6" y="135.6">18</text>
<text x="24.1" y="138.2">19</text>
<text x="24.1" y="140.7">23</text>
<text x="87.6" y="138.2">22</text>
<text x="87.6" y="140.7">37</text>
<text x="87.6" y="143.3">13</text>
<text x="64.5" y="184.9" transform="rotate(-90 64.5 184.9)">6</text>
</g>
<g font-size="1.8" fill="#0f0f0f">
<text x="176.5" y="39">14.8V</text>
<text x="147.3" y="55.5">~6V</text>
<text x="156.2" y="96.2">IEEE 802.3</text>
<text x="168" y="96.2">10</text>
<text x="171.6" y="96.2">Mbps</text>
<text x="177.6" y="96.2">ethernet</text>
<text x="186.6" y="96.2">cable</text>
</g>
<g font-size="1.8" fill="#0000c2">
<text x="238.1" y="47.9">BlueRobotics-LI-4S-15.6Ah</text>
<text x="244" y="55.5">18</text>
<text x="247.5" y="55.5">AWG</text>
<text x="246.4" y="71.5">Male-Female</text>
<text x="260.3" y="71.5">Barrel</text>
<text x="267.2" y="71.5">Conn</text>
<text x="245" y="75.8">18</text>
<text x="248.6" y="75.8">AWG</text>
<text x="123.1" y="82.1">Latch</text>
<text x="121.7" y="84.2">Draw</text>
<text x="127.4" y="84.2">LED</text>
<text x="147.6" y="88.2">Draw</text>
<text x="148.8" y="86.2">Li</text>
<text x="151.6" y="86.2">Batt</text>
<text x="153.3" y="88.2">LED</text>
<text x="247.8" y="97.9">Popoto</text>
<text x="255.6" y="97.9">PMM4511</text>
<text x="265.7" y="97.9">Breakout</text>
<text x="275.3" y="97.9">ETH port</text>
</g>
<g font-size="1.8" fill="#725600">
<text x="237.5" y="159.8">File:</text>
<text x="242.7" y="159.8">untitled.kicad_sch</text>
</g>
</svg>
